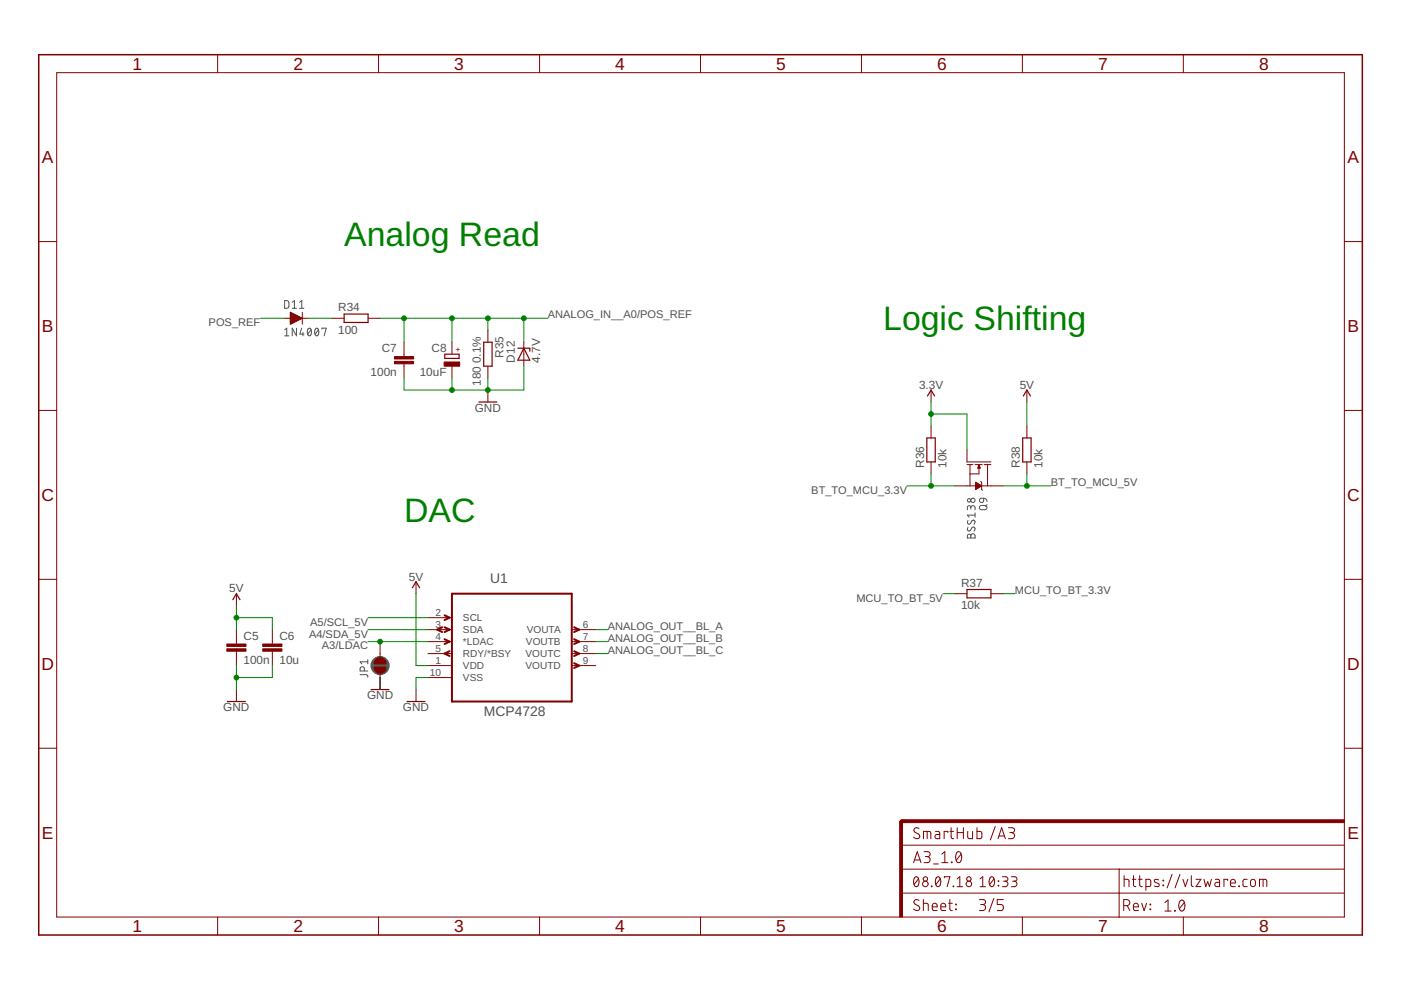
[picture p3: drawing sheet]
<svg xmlns="http://www.w3.org/2000/svg" width="297mm" height="210mm" viewBox="0 0 297 210" stroke-linecap="round" stroke-linejoin="round" font-family="sans-serif">
<g fill="none" stroke="#505050" stroke-width=".21">
<path d="M60.3 63.7l.7 .1 .2 .2 .1 .9-.3 .4-.7 .1zM60.3 69.9l.5-.3v1.6M60.3 71.2h1M62 65.4h.9M62 64.1l.4-.4v1.7M62.9 69.6v1.6l-.9-1.6v1.6M63.5 65.4h.9M63.5 64.1l.5-.4v1.7M63.9 69.6l-.3 1.2h.9M64.2 70.5v.7M65.3 69.7l.3-.1a.97 .97 0 0 1 0 1.6 1.02 1.02 0 0 1-.3-1.5zM66 69.9l-.8 .9"/>
<path d="M66.9 69.7l.3-.1a.97 .97 0 0 1 0 1.6 1.02 1.02 0 0 1-.3-1.5zM67.5 69.9l-.7 .9M68.3 69.8v-.2h.9l-.5 1.6M205.2 113.4l.4-.1 .2 .3a.46 .46 0 0 1 .5-.4 .46 .46 0 0 1 .4 .4v.5h-1.6zM205.2 111.8l-.1 .2a.38 .38 0 0 0 .2 .5 .38 .38 0 0 0 .5-.1l.3-.5a.41 .41 0 0 1 .6 0 .41 .41 0 0 1-.1 .6l-.1 .1M205.2 110.4l-.1 .2a.38 .38 0 0 0 .2 .5 .38 .38 0 0 0 .5-.1l.3-.6a.41 .41 0 0 1 .6 0 .41 .41 0 0 1-.1 .6l-.1 .2M205.8 107.7a.46 .46 0 0 1 .5-.5 .46 .46 0 0 1 .4 .5v.4M205.8 107.9v-.3a.36 .36 0 0 0-.3-.4 .36 .36 0 0 0-.4 .4v.5M205.8 113.6v.5M206.7 108.8v.9M206.7 109.2h-1.6l.4 .5M207.8 107.3l1-.1a.46 .46 0 0 1 .5 .4 .46 .46 0 0 1-.5 .5l-1-.2-.2-.3z"/>
<path d="M207.8 105.8l.8-.2v.6a.46 .46 0 0 1-.7 .3 .46 .46 0 0 1-.1-.7zM208.6 105.6l.4 .2 .3 .6M209.3 107l-.4 .4M78 139.9v.9M76.3 143l1.4 .1 .3 .2v.3M77.3 142.3v-.5a.46 .46 0 0 0-.5-.4 .46 .46 0 0 0-.5 .4v.5h1.7M78 140.3h-1.7l.4 .5"/>
<circle cx="205.5" cy="106.1" r=".36"/>
<circle cx="206.3" cy="106.1" r=".44"/>
</g>
<circle cx="80.6" cy="141.1" r="1.93" fill="#505050" stroke="#505050" stroke-width=".21"/>
<g fill="none" stroke="#800000" stroke-width=".21">
<path d="M12 15.4h273v179h-273zM46.1 11.6v3.8M80.3 11.6v3.8M114.4 11.6v3.8M148.5 11.6v3.8M182.6 11.6v3.8M216.8 11.6v3.8M250.9 11.6v3.8M8.2 51.2h3.8M285 51.2h3.8M60.3 67.5h1.3M61.6 66.2l2.5 1.3-2.5 1.2z"/>
<path d="M61.6 68.6h.1M61.6 68.5h.4M61.6 68.4h.6M61.6 68.3h.8M61.6 68.2h1.1M61.6 68.1h1.3M61.6 67.9h1.6M61.6 67.8h1.8M61.6 67.7h2M61.6 67.6h2.3M61.6 67.4h2.4M61.6 67.3h2.2"/>
<path d="M61.6 67.2h1.9M61.6 67.1h1.7M61.6 67h1.5M61.6 66.8h1.2M61.6 66.7h1M61.6 66.6h.7M61.6 66.5h.5M61.6 66.4h.3M61.6 66.2h.1M64.1 66.2v2.5M64.1 67.5h1.3M70.4 67.5h2.6"/>
<path d="M78 67.5h2.6M85.7 72.6v3M85.7 77.1v3.1M95.8 72.6v2.5M95.8 77.6v2.6M103.4 70v2.6M103.4 77.6v2.6M111.1 72.6v5M8.2 87h3.8M103.4 82.7v2.5M197.4 82.7v2.5M197.4 90.3v2.6"/>
<path d="M197.4 97.9v2.6M205 95.4v2.5h5.1M205 98.5h1.3M205.7 98.5v4.5M206.7 98.5h1.6M207.3 99.2h.5M207.4 99h.4M207.4 98.9h.3M207.5 98.8h.2M207.5 98.7h.1M207.5 98.6h.1M207.6 99.3v1.2h-1.9"/>
<path d="M207.6 98.5l.2 .8h-.5zM208.7 98.5h1.4M209.4 98.5v4.5M217.7 82.7v2.5M217.7 90.3v2.6M217.7 97.9v2.6M285 87h3.8M202.5 103h10.1M206.9 102.3l1.2 .7-1.2 .8zM206.9 103.8h.1M206.9 103.6h.2M206.9 103.5h.4"/>
<path d="M206.9 103.4h.6M206.9 103.3h.8M206.9 103.1h1M206.9 102.9h1M206.9 102.8h.8M206.9 102.7h.6M206.9 102.6h.4M206.9 102.4h.2M206.9 102.3h.1M207.9 102.1l.2 .2v1.5l.2 .2M8.2 122.8h3.8M50.1 125.9v2.5"/>
<path d="M50.1 133.5v3M50.1 138.1v3M57.7 133.5v3M57.7 138.1v3M80.6 136v3.5M88.2 123.3v2.6M90.7 131h5.1M90.7 133.5h5.1M90.7 136h5.1M90.7 138.6h5.1M121.2 133.5h5.1M121.2 136h5.1"/>
<path d="M121.2 138.6h5.1M202.5 125.9h2.5M210.1 125.9h2.5M285 122.8h3.8M8.2 158.6h3.8M50.1 146.2v2.5M80.6 142.8v3.4M88.2 146.2v2.5M90.7 141.1h5.1M90.7 143.7h5.1M121.2 141.1h5.1M285 158.6h3.8"/>
<path d="M191.1 179.2h93.9M194.9 175.7a.58 .58 0 0 0-.9-.1 .58 .58 0 0 0 0 .9l.7 .3a.58 .58 0 0 1 .1 .9 .58 .58 0 0 1-.9 0l-.2-.2M195.8 177.8v-1.5l1.5 .1 .1 1.4M196.6 176.3v1.5M198.3 176.3h.7l.2 .2v1.3h-.5a.44 .44 0 0 1-.5-.4 .44 .44 0 0 1 .5-.5h.5M201 176.5v-.2h-.8v1.5M201.4 176.3h.8M201.7 175.5v1.9l.2 .4h.3M202.9 175.5v2.3M202.9 176.5h1.4M204.3 175.5v2.3M205.2 176.3v1.1l.1 .3 .3 .1h.6v-1.5"/>
<path d="M207.1 175.5v2.3h.8l.3-.4-.1-.9-.2-.2h-.8M211 175.2l-1 2.9M211.6 177.8l.8-2.3 .7 2.3M211.8 177.2h1.2M213.8 175.5h.8a.52 .52 0 0 1 .5 .5 .52 .52 0 0 1-.5 .5h-.5M214.5 176.5a.65 .65 0 0 1 .6 .7 .65 .65 0 0 1-.6 .6h-.7M46.1 194.4v3.8M80.3 194.4v3.8M114.4 194.4v3.8M148.5 194.4v3.8M182.6 194.4v3.8M191.1 189.4h93.9"/>
<path d="M191.1 184.3h93.9M193.7 182.9l.8-2.3 .8 2.3M193.9 182.3h1.2M194 186l.1-.1a.87 .87 0 0 1 .7 1.3 .59 .59 0 0 1-.5 .8 .59 .59 0 0 1-.6-.8l.1-.8zM194.7 186.4l-.9 1.1M194.9 190.9a.58 .58 0 0 0-.9-.1 .58 .58 0 0 0 0 .9l.7 .4a.58 .58 0 0 1 .1 .9 .58 .58 0 0 1-.9-.1l-.2-.2M195.8 191.5l.9 .1 .1 1.5M195.8 190.7v2.4M195.9 180.6h.8a.52 .52 0 0 1 .5 .5 .52 .52 0 0 1-.5 .5h-.5M196.6 181.6a.65 .65 0 0 1 .6 .7 .65 .65 0 0 1-.6 .6h-.7M197.5 187.9l.1 .1zM197.7 192.3h1a.54 .54 0 0 0-.4-.8 .54 .54 0 0 0-.6 .5l.1 1 .9 .1"/>
<path d="M197.9 183.2h1.1M198.6 186l.1-.1a.87 .87 0 0 1 .8 1.3 .59 .59 0 0 1-.6 .8 .59 .59 0 0 1-.6-.8l.1-.8zM199.3 186.4l-.9 1.1M199.5 192.3h1a.54 .54 0 0 0-.4-.8 .54 .54 0 0 0-.6 .5l.1 1 .9 .1M199.7 182.9h1.3M199.7 181.1l.6-.5v2.3M200.2 186.1v-.2h1.2l-.6 2.1M201.1 191.5h.8M201.4 190.7v2.1l.5 .3M201.7 182.8l.1 .1zM202.1 187.9l.1 .1zM202.6 191.7l.2 .1z"/>
<path d="M202.6 192.7l.2 .2zM202.9 180.8a.55 .55 0 0 1 .6-.2 .55 .55 0 0 1 .3 .6 1.32 1.32 0 0 1-.6 1.7 1.44 1.44 0 0 1-.3-2.1zM202.9 188h1.2M202.9 186.4l.6-.5v2.1M203.8 181.1l-1.1 1.3M207.7 190.7h.7a.52 .52 0 0 1 .6 .6 .52 .52 0 0 1-.6 .5h-.5M207.8 188h1.2M207.8 186.4l.6-.5v2.1M208.3 191.8a.65 .65 0 0 1 .7 .6 .65 .65 0 0 1-.7 .7h-.6M210 186l.1-.1a.89 .89 0 0 1 .8 1.3l-.1 .3a.51 .51 0 0 1-.5 .5 .51 .51 0 0 1-.5-.5l-.1-.8zM210.7 190.5l-1 2.8M210.8 186.4l-1 1.1"/>
<path d="M211.6 187.7l.2 .1zM211.6 186.8l.2 .1zM212.5 185.9h.7a.48 .48 0 0 1 .5 .5 .48 .48 0 0 1-.5 .4h-.4M212.7 190.7h-1.3v1.1h.8a.66 .66 0 0 1 .5 .6 .66 .66 0 0 1-.5 .7h-.8M213.1 186.8a.58 .58 0 0 1 .6 .6 .58 .58 0 0 1-.6 .6h-.6M214.4 185.9h.8a.48 .48 0 0 1 .4 .5 .48 .48 0 0 1-.4 .4h-.5M215 186.8a.58 .58 0 0 1 .6 .6 .58 .58 0 0 1-.6 .6h-.6M216.8 194.4v3.8M237.3 184.3v10.2M238.3 192h.6a.65 .65 0 0 0 .6-.6 .65 .65 0 0 0-.6-.7h-.6v2.4M238.3 186.4l1 .1 .1 1.5M238.3 185.7v2.3"/>
<path d="M239 192l.5 1.1M240.1 186.4h.7M240.3 192.3h1.1a.55 .55 0 0 0-.4-.8 .55 .55 0 0 0-.7 .5l.1 1 1 .1M240.3 185.7v2l.5 .3M241.4 186.4h.8M241.6 185.7v1.9l.2 .3 .4 .1M242.1 191.5l.5 1.6 .5-1.6M243 188h.7l.2-.3 .1-.9-.3-.3-.7-.1v2.4M243.8 192.7l.2 .2zM243.8 191.7l.2 .1zM245.7 186.6l-.8-.1-.2 .2 .1 .3 .9 .4v.5l-.3 .1-.6-.1M246.6 187.7l.1 .1z"/>
<path d="M246.6 186.6l.1 .2zM247 191.3l.6-.5v2.4M247 193.2h1.3M248.5 185.4l-1 2.9M249 193l.2 .2zM250.2 185.4l-1.1 2.9M250.2 191a.62 .62 0 0 1 .8 0 .62 .62 0 0 1 .2 .7 .99 .99 0 0 1-.8 1.4 1.62 1.62 0 0 1-.2-2.1zM250.8 186.4l.5 1.6 .5-1.6M250.9 194.4v3.8M251.1 191.3l-1 1.3M252.6 185.7v1.9l.1 .3 .3 .1M253.6 186.4h1l-1 1.6h1"/>
<path d="M255.3 186.4l.4 1.6 .4-1.1 .3 1.1 .4-1.6M257.7 186.4l.6 .1 .3 .2v1.3h-.6a.46 .46 0 0 1-.5-.5 .46 .46 0 0 1 .5-.4h.6M260.3 186.7v-.3h-.8v1.6M260.9 187.2h1a.55 .55 0 0 0-.3-.7 .55 .55 0 0 0-.7 .4l.1 1 .9 .1M262.7 187.9l.1 .1zM264.4 186.4l-.6 .1-.3 .3 .2 1.1 .7 .1M265.3 186.6l.4-.2a.92 .92 0 0 1 .2 1.5l-.3 .1-.4-.4zM267 188v-1.6l1.5 .1 .1 1.5M267.8 186.4v1.6"/>
<circle cx="196.2" cy="186.4" r=".47"/>
<circle cx="196.2" cy="187.4" r=".59"/>
<circle cx="205.4" cy="186.4" r=".47"/>
<circle cx="205.4" cy="187.4" r=".59"/>
</g>
<path d="M93.7 133l-1 .5 1 .5M94.3 130.5l1 .5-1 .5M94.3 133l1 .5-1 .5M94.3 135.5l1 .5-1 .5M95.3 138.1l-1 .5 1 .5M95.8 125.9h25.4v22.8h-25.4zM121.7 138.1l1.1 .5-1.1 .5M121.7 135.5l1.1 .5-1.1 .5M121.7 133l1.1 .5-1.1 .5M121.7 140.6l1.1 .5-1.1 .5" fill="none" stroke="#800000" stroke-width=".42"/>
<g fill="#800000" stroke="#800000" stroke-width=".21">
<path d="M48.1 137.6h4.1v.5h-4.1z"/>
<path d="M48.1 136.5h4.1v.6h-4.1z"/>
<path d="M55.7 137.6h4.1v.5h-4.1z"/>
<path d="M55.7 136.5h4.1v.6h-4.1z"/>
<path d="M190.8 174.1h.5v20.3h-.5z"/>
<path d="M191.1 173.8h93.9v.6h-93.9z"/>
<path d="M94.2 76.8h3.3v.8h-3.3z"/>
<path d="M83.6 76.6h4.1v.5h-4.1z"/>
<path d="M83.6 75.6h4.1v.5h-4.1z"/>
</g>
<g fill="none" stroke="#800000" stroke-width=".25">
<path d="M73 66.6h5v1.8h-5zM94.3 75.1h3v.9h-3zM102.6 72.6h1.7v5h-1.7zM109.8 73.8h2.5v.7M111.1 73.8l1.2 2.6h-2.5zM101.5 85.2h3.8M196.5 92.9h1.8v5h-1.8zM196.6 84l.8-1.3 .8 1.3M216.8 92.9h1.8v5h-1.8zM217 84l.7-1.3 .8 1.3M49.4 127.1l.7-1.2 .8 1.2M87.4 124.6l.8-1.3 .8 1.3"/>
<path d="M205 125h5.1v1.8h-5.1zM48.2 148.7h3.8M78.7 146.2h3.8M86.3 148.7h3.8"/>
</g>
<g fill="#800000" stroke="#800000" stroke-width=".21">
<path d="M79.7 139.8a1.26 1.26 0 0 1 1.4-.2 1.26 1.26 0 0 1 .8 1.1h-2.6l.1-.4z" fill-rule="evenodd"/>
<path d="M79.3 141.5h2.6a1.27 1.27 0 0 1-1.3 1.3 1.27 1.27 0 0 1-1.3-1.3z" fill-rule="evenodd"/>
</g>
<path d="M192.3 174.1h-1.2v1.3" fill="none" stroke="#800000" stroke-width=".61"/>
<path d="M8.2 11.6h280.6v186.6h-280.6z" fill="none" stroke="#800000" stroke-width=".32"/>
<g fill="none" stroke="#008000" stroke-width=".21">
<path d="M55.2 67.5h5.1M65.4 67.5h5M80.6 67.5h35.5M85.7 67.5v5.1M95.8 67.5v5.1M103.4 67.5v2.5M111.1 77.6v5.1h-25.4v-2.5M111.1 67.5v5.1M95.8 80.2v2.5M103.4 80.2v2.5M197.4 85.2v5.1M197.4 87.8h7.6v7.6"/>
<path d="M217.7 85.2v5.1M192.3 103h10.2M197.4 100.5v2.5M212.6 103h10.2M217.7 100.5v2.5M50.1 128.4v5.1M50.1 131h7.6v2.5M78 133.5h12.7M78 131h12.7M78 136h12.7M88.2 125.9v15.2h2.5M126.3 133.5h2.5"/>
<path d="M126.3 136h2.5M126.3 138.6h2.5M199.9 125.9h2.6M212.6 125.9h2.6M50.1 141.1v5.1M57.7 141.1v2.6h-7.6M80.6 143.7v2.5M90.7 143.7h-2.5v2.5"/>
</g>
<g fill="#008000" stroke="#008000" stroke-width=".21">
<circle cx="50.1" cy="143.7" r=".51"/>
<circle cx="103.4" cy="82.7" r=".51"/>
<circle cx="95.8" cy="82.7" r=".51"/>
<circle cx="50.1" cy="131" r=".51"/>
<circle cx="80.6" cy="136" r=".51"/>
<circle cx="103.4" cy="67.5" r=".51"/>
<circle cx="95.8" cy="67.5" r=".51"/>
<circle cx="111.1" cy="67.5" r=".51"/>
<circle cx="85.7" cy="67.5" r=".51"/>
<circle cx="197.4" cy="103" r=".51"/>
<circle cx="197.4" cy="87.8" r=".51"/>
<circle cx="217.7" cy="103" r=".51"/>
</g>
<g font-size="7.2" fill="#008000">
<text x="73" y="52.2">Analog Read</text>
<text x="187.3" y="70">Logic Shifting</text>
<text x="85.7" y="110.6">DAC</text>
</g>
<g font-size="3.7" fill="#800000">
<text x="28.1" y="14.8">1</text>
<text x="62.2" y="14.8">2</text>
<text x="96.3" y="14.8">3</text>
<text x="130.4" y="14.8">4</text>
<text x="164.6" y="14.8">5</text>
<text x="198.7" y="14.8">6</text>
<text x="232.8" y="14.8">7</text>
<text x="266.9" y="14.8">8</text>
<text x="8.9" y="34.6">A</text>
<text x="285.7" y="34.6">A</text>
<text x="8.9" y="70.4">B</text>
<text x="285.7" y="70.4">B</text>
<text x="8.8" y="106.2">C</text>
<text x="285.6" y="106.2">C</text>
<text x="8.8" y="142">D</text>
<text x="285.6" y="142">D</text>
<text x="8.9" y="177.8">E</text>
<text x="285.7" y="177.8">E</text>
<text x="28.1" y="197.6">1</text>
<text x="62.2" y="197.6">2</text>
<text x="96.3" y="197.6">3</text>
<text x="130.4" y="197.6">4</text>
<text x="164.6" y="197.6">5</text>
<text x="198.7" y="197.6">6</text>
<text x="232.8" y="197.6">7</text>
<text x="266.9" y="197.6">8</text>
</g>
<g font-size="2.9" fill="#505050">
<text x="103.9" y="123.5">U1</text>
<text x="102.6" y="151.8">MCP4728</text>
</g>
<g font-size="2.5" fill="#505050">
<text x="71.7" y="66">R34</text>
<text x="71.7" y="70.8">100</text>
<text x="80.9" y="74.7">C7</text>
<text x="91.5" y="74.6">C8</text>
<text x="101.9" y="77" transform="rotate(-90 101.9 77)">0.1%</text>
<text x="106.7" y="75.9" transform="rotate(-90 106.7 75.9)">R35</text>
<text x="109.2" y="76.9" transform="rotate(-90 109.2 76.9)">D12</text>
<text x="114.5" y="76.9" transform="rotate(-90 114.5 76.9)">4.7V</text>
<text x="78.6" y="79.8">100n</text>
<text x="89" y="79.7">10uF</text>
<text x="101.9" y="81.8" transform="rotate(-90 101.9 81.8)">180</text>
<text x="194.8" y="82.5">3.3V</text>
<text x="216.2" y="82.5">5V</text>
<text x="100.7" y="87.3">GND</text>
<text x="195.9" y="99.2" transform="rotate(-90 195.9 99.2)">R36</text>
<text x="200.7" y="99.2" transform="rotate(-90 200.7 99.2)">10k</text>
<text x="216.2" y="99.2" transform="rotate(-90 216.2 99.2)">R38</text>
<text x="221" y="99.2" transform="rotate(-90 221 99.2)">10k</text>
<text x="48.6" y="125.6">5V</text>
<text x="86.7" y="123.1">5V</text>
<text x="203.8" y="124.4">R37</text>
<text x="203.8" y="129.2">10k</text>
<text x="51.6" y="135.7">C5</text>
<text x="59.3" y="135.7">C6</text>
<text x="51.6" y="140.7">100n</text>
<text x="59.3" y="140.7">10u</text>
<text x="77.8" y="148.2">GND</text>
<text x="47.3" y="150.8">GND</text>
<text x="85.4" y="150.8">GND</text>
</g>
<g font-size="2.3" fill="#505050">
<text x="44.2" y="69.1">POS_REF</text>
<text x="116.1" y="67.5">ANALOG_IN__A0/POS_REF</text>
<text x="172" y="104.7">BT_TO_MCU_3.3V</text>
<text x="222.8" y="103">BT_TO_MCU_5V</text>
<text x="215.2" y="125.9">MCU_TO_BT_3.3V</text>
<text x="181.6" y="127.5">MCU_TO_BT_5V</text>
<text x="65.5" y="135.2">A4/SDA_5V</text>
<text x="65.8" y="132.6">A5/SCL_5V</text>
<text x="68.2" y="137.7">A3/LDAC</text>
<text x="128.8" y="133.5">ANALOG_OUT__BL_A</text>
<text x="128.8" y="136">ANALOG_OUT__BL_B</text>
<text x="128.8" y="138.6">ANALOG_OUT__BL_C</text>
</g>
<g font-size="2.1" fill="#505050">
<text x="92.3" y="130.6">2</text>
<text x="98.2" y="131.7">SCL</text>
<text x="92.3" y="133.1">3</text>
<text x="92.3" y="135.7">4</text>
<text x="98.2" y="134.3">SDA</text>
<text x="98.2" y="136.8">*LDAC</text>
<text x="111.5" y="136.8">VOUTB</text>
<text x="111.7" y="134.3">VOUTA</text>
<text x="123.6" y="135.7">7</text>
<text x="123.6" y="133.1">6</text>
<text x="91.1" y="143.3">10</text>
<text x="92.3" y="138.2">5</text>
<text x="92.3" y="140.8">1</text>
<text x="98.2" y="139.3">RDY/*BSY</text>
<text x="98.2" y="141.9">VDD</text>
<text x="111.4" y="141.9">VOUTD</text>
<text x="111.4" y="139.3">VOUTC</text>
<text x="123.6" y="140.8">9</text>
<text x="123.6" y="138.2">8</text>
<text x="98.2" y="144.4">VSS</text>
</g>
<text font-size="1.8" fill="#800000" x="97.7" y="74.7" transform="rotate(-90 97.7 74.7)">+</text>
</svg>
